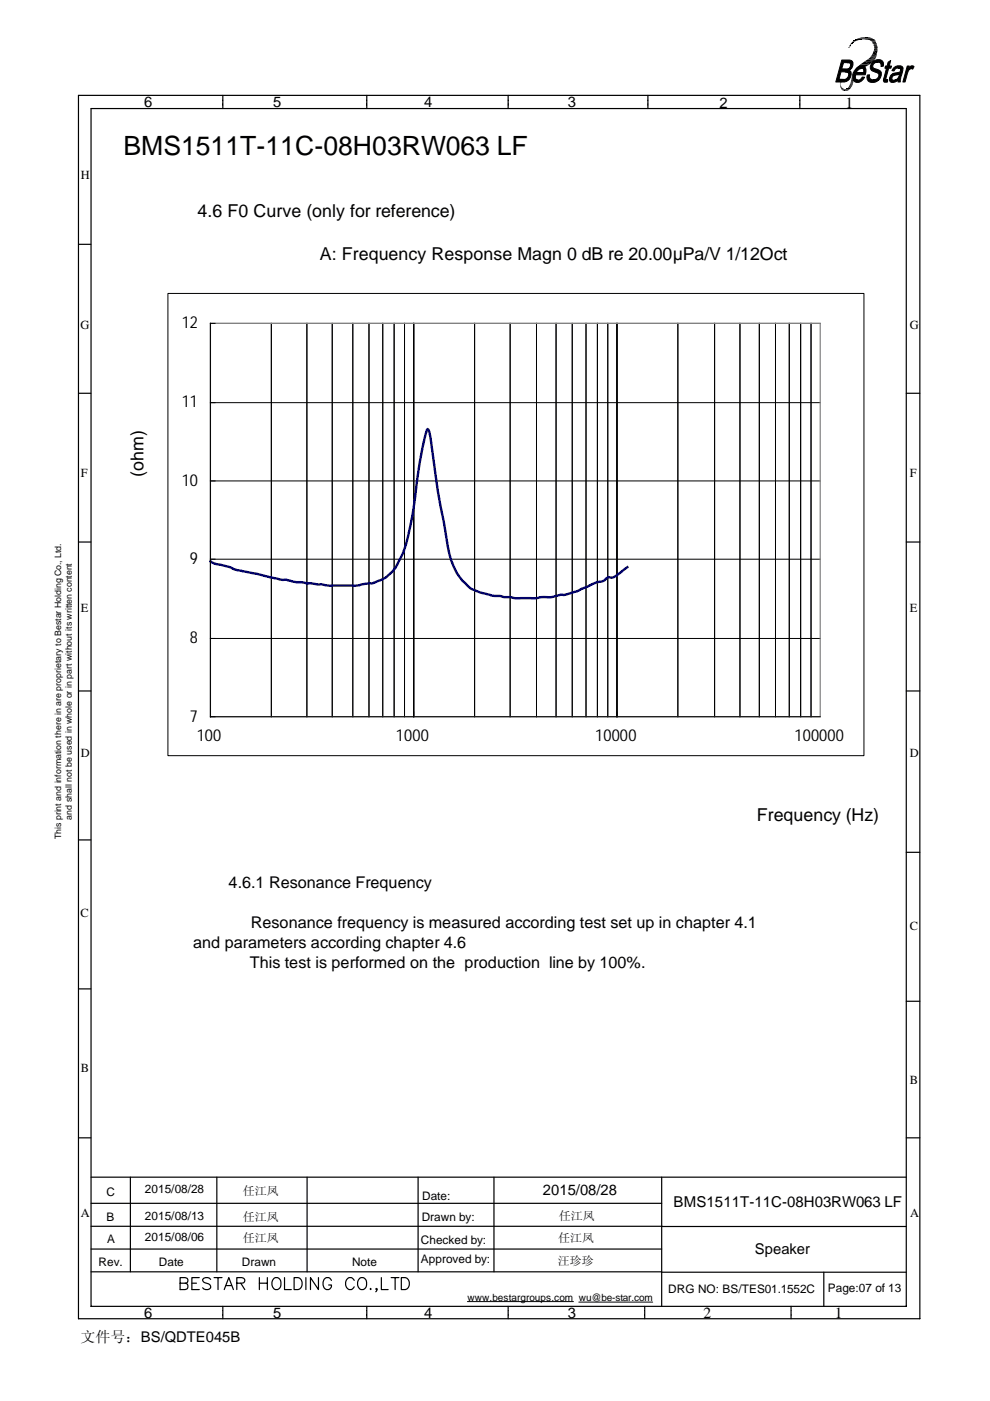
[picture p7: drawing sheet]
<svg xmlns="http://www.w3.org/2000/svg" width="210mm" height="297mm" viewBox="0 0 210 297" stroke-linecap="round" stroke-linejoin="round" font-family="sans-serif">
<g fill="none" stroke="#000" stroke-width=".25">
<path d="M16.6 20.2h178.4v259.4h-178.4zM19.3 23h172.9v254h-172.9zM47.2 20.2v.7M47.2 21.1v.1M47.2 21.3v.7M47.2 22.1v.1M47.2 22.3v.7M77.8 20.2v.7M77.8 21.1v.1M77.8 21.3v.7M77.8 22.1v.1M77.8 22.3v.7"/>
<path d="M107.7 20.2v.7M107.7 21.1v.1M107.7 21.3v.7M107.7 22.1v.1M107.7 22.3v.7M137.4 20.2v.7M137.4 21.1v.1M137.4 21.3v.7M137.4 22.1v.1M137.4 22.3v.7M169.6 20.2v.7M169.6 21.1v.1"/>
<path d="M169.6 21.3v.7M169.6 22.1v.1M169.6 22.3v.7M16.6 51.8h2.7M16.6 83.4h2.7M192.2 83.4h2.8M16.6 114.9h2.7M192.2 114.9h2.8M16.6 146.5h2.7M192.2 146.5h2.8M16.6 178.1h2.7M192.2 180.7h2.8"/>
<path d="M16.6 209.7h2.7M192.2 212.3h2.8M16.6 241.2h2.7M19.3 260h121.1M19.3 249.6h172.9M19.3 255.1h121M27.6 249.6v20M46 249.6v20M65.1 249.6v20M88.6 249.6v20M104.7 249.6v20M140.3 249.6v27.4"/>
<path d="M192.2 241.2h2.8M19.3 264.8h121M19.3 269.6h121M47.2 277v.6M47.2 277.7v.1M47.2 277.9v.7M47.2 278.8h.1M47.2 279v.6M77.8 277v.6M77.8 277.7v.1M77.8 277.9v.7M77.8 278.8h.1"/>
<path d="M77.8 279v.6M107.7 277v.6M107.7 277.7v.1M107.7 277.9v.7M107.7 278.8h.1M107.7 279v.6M136.7 277v.6M136.7 277.7v.1M136.7 277.9v.7M136.7 278.8h.1M136.7 279v.6M140.3 260h51.9"/>
<path d="M140.3 269.7h51.9M167.7 277v.6M167.7 277.7v.1M167.7 277.9v.7M167.7 278.8h.1M167.7 279v.6M174.7 269.7v7.3"/>
</g>
<g fill="#000">
<path d="M178.1 17.6l.1 .1zM178.1 17.8l.1 .2zM178.1 18l.2 .1zM178.1 17.5v.1zM178.1 18.1l.3 .3h-.2zM178.1 18.1l.3 .3zM178.2 18.4h.2zM178.2 18.4l.2 .1zM178.2 18.5l.4 .2h-.3zM178.2 18.5l.4 .2zM178.3 18.7h.4zM178.3 18.7l.5 .2z"/>
<path d="M178.4 18.9h.5zM178.4 18.9h.7zM178.4 18.9l1.6 .1zM178.4 18.9h1.7zM178.4 19l1.4 .2h-1.1zM178.4 19h1.6l-.2 .2zM178.7 19.2h1.1zM178.7 19.2l.8 .1zM179.1 19.3h.4zM179.1 18.9h1zM179.4 18.9h.8zM179.5 18.9h.7z"/>
<path d="M179.7 18.7h.6zM179.5 18.9l.2-.2 .5 .2zM179.7 18.7h.6l-.1 .2zM179.7 18.7l.2-.2 .4 .2zM179.9 18.5h.6l-.2 .2zM180 18.4h.5zM180 18.4h.6zM179.9 18.5h.6zM180 9.8v.2zM180.1 18.1l.5 .3h-.6zM180.1 18.1h.6l-.1 .3zM180.1 9.7l-.1 .1z"/>
<path d="M180.1 9.7v.1zM180.2 9.6v.1zM180.2 9.6h.1l-.1 .1zM180.2 18l.5 .1h-.6zM180.2 18h.6l-.1 .1zM180.2 9.6h.1zM180.3 17.8l.5 .2h-.6zM180.3 17.8h.5v.2zM180.3 9.4l-.1 .2zM180.3 9.4h.2l-.2 .2zM180.3 17.7l.5 .1zM180.3 17.8h.5z"/>
<path d="M180.3 17.6l.5 .1zM180.4 9.3l.1 .1h-.2zM180.4 9.3h.2l-.1 .1zM180.4 17.4h.5zM180.4 17.4l.5 .1zM180.4 17.5l.4 .1h-.5zM180.4 17.5h.5l-.1 .1zM180.4 9.2l.2 .1zM180.4 9.2h.3zM180.4 17.3l.5 .1zM180.5 9.2h.2zM180.5 16.9l.4 .4h-.5z"/>
<path d="M180.5 16.9h.5l-.1 .4zM180.6 16.5l.5 .2h-.5zM180.6 16.5h.5v.2zM180.6 16.7l.4 .2h-.5zM180.6 16.7h.5l-.1 .2zM180.6 16.5h.5zM180.6 16.1h.6zM180.6 16.1l.5 .4h-.5zM180.6 16.1h.6l-.1 .4zM180.7 8.9v.3h-.2zM180.7 8.9h.4l-.4 .3zM180.7 8.9h.4z"/>
<path d="M180.7 15.6h.7zM180.7 15.6l.5 .5h-.6zM180.7 15.6h.7l-.2 .5zM180.8 8.8l.3 .1h-.4zM180.8 8.8h.5l-.2 .1zM180.8 8.8h.5zM180.9 8.7h.5zM181 8.7h.5zM181 15.1l.4 .5h-.7zM181 15.1h.8l-.4 .5zM181 8.7h.6zM181 15l.8 .1h-.8z"/>
<path d="M181 15h.9l-.1 .1zM181 8.7l.2-.2 .4 .2zM181.2 8.5h.8l-.4 .2zM181.2 8.5h.8zM181.3 8.5h.9zM181 15l.3-.3 .6 .3zM181.3 14.7h1.1l-.5 .3zM181.3 8.4l.9 .1zM181.3 8.4h.9zM181.4 8.4h1zM181.4 8.4h1.3zM181.5 8.4h1.3z"/>
<path d="M181.5 8.3l1.3 .1zM181.5 8.3h1.5zM181.6 14.3l.8 .4h-1.1zM181.6 14.3h1.6l-.8 .4zM181.6 14.3h1.6zM181.7 14.3h1.5zM181.7 14.3l.6-.6 .9 .6zM182.3 13.7h1.9l-1 .6zM182.4 13.7h1.8h-1.9zM182.4 13.7h2zM182.7 7.9h1.7zM183 7.9h1.4z"/>
<path d="M182.4 13.7l1-.7 1 .7zM183.4 13h1.8l-.8 .7zM183 7.9h1.3zM183.4 7.9h.9zM183.4 8.4h1.9zM183.4 13h1.8zM183.4 12.9h1.8zM183.4 7.9h.6zM183.6 7.9h.4zM183.6 7.9h.3zM183.9 8.4h1.4zM183.4 12.9l.6-.3 1.2 .3z"/>
<path d="M184 12.6h1.5l-.3 .3zM184.1 8.4h1.2zM184 12.6h1.5zM184.1 12.5h1.4zM184.1 8.4l1.2 .1zM184.2 8.5h1.1zM184.2 8.5h1.2zM184.4 8.5l1.1 .2h-.8zM184.4 8.5h1l.1 .2zM184.1 12.5l.3-.2 1.1 .2zM184.4 12.3h1.3l-.2 .2zM184.7 8.7h.8z"/>
<path d="M184.7 12l1 .3h-1.3zM184.7 12h1.1l-.1 .3zM184.7 8.7h.9zM184.7 8.7l.9 .1zM184.7 11.8l1.1 .2h-1.1zM184.7 11.8h1.1v.2zM184.8 8.8l.9 .1h-.7zM184.8 8.8h.8l.1 .1zM185 8.9h.7zM185 8.9l.8 .3h-.7zM185 8.9h.7l.1 .3zM185 11.5l.8 .3h-1.1z"/>
<path d="M185 11.5h.9l-.1 .3zM185.1 9.2h.7zM185.1 9.2l.7 .1zM185.2 9.3l.7 .1h-.6zM185.2 9.3h.6l.1 .1zM185.3 9.4l.6 .2h-.6zM185.3 9.4h.6v.2zM185.3 10.8l.6 .7h-.9zM185.3 10.8h.8l-.2 .7zM185.3 9.6h.6zM185.3 9.6l.7 .1h-.7zM185.3 9.6h.6l.1 .1z"/>
<path d="M185.3 9.7l.7 .1h-.7zM185.3 9.7h.7v.1zM185.3 10.8h.8zM185.3 10.7l.8 .1zM185.3 9.8h.7zM185.3 9.8l.7 .2h-.6zM185.3 9.8h.7v.2zM185.4 10h.6zM185.4 10l.6 .1zM185.4 10.1h.6zM185.4 10.1l.6 .1h-.6zM185.4 10.1h.6v.1z"/>
<path d="M185.4 10.2l.7 .5h-.8zM185.4 10.2h.6l.1 .5z"/>
</g>
<path d="M181.5 8.2h3.7M181.9 8.1h3.1M182.2 8h2.6M183 8.3h2.3M99.1 276h22.5M122.7 276.1h15.7" fill="none" stroke="#000" stroke-width=".21"/>
<g fill="#000" stroke="#000" stroke-width=".21">
<path d="M178.5 12.7h1.6l.5 .2 .2 .2v.1l-1.9 .1-.5 1.4h1.9l-.3 .2 .4 .3h-2.1l-.4 1.6 2.1 .1-.9 .5h-1.9z" fill-rule="evenodd"/>
<path d="M179.2 15.2h1.2l.1 .6-.5 1.1-2.1-.1h1.2a.96 .96 0 0 0 .6-1.5z" fill-rule="evenodd"/>
<path d="M179.6 13.3h1.2l-.1 .9-.4 .5h-1.9h1.2a.83 .83 0 0 0 .5-1.4z" fill-rule="evenodd"/>
<path d="M181.6 14.5l.1-.1h.9l-.6 .2-.4 .8h2l-.2 .5h-2v.1a.68 .68 0 0 0 .5 1h-.9a2.82 2.82 0 0 1 .6-2.5z" fill-rule="evenodd"/>
<path d="M181.7 14.4l.7-.4a.96 .96 0 0 1 1.1 .4l.1 1h-2h1.5v-.2l-.1-.7z" fill-rule="evenodd"/>
<path d="M181 17h1.2l.6-.7 .5 .1-.6 .8-.6 .3-.7-.1z" fill-rule="evenodd"/>
<path d="M183.9 15.9h.5v.5l.2 .4 1.7 .2-.8 .4-.8 .1a1.12 1.12 0 0 1-.8-1.6z" fill-rule="evenodd"/>
<path d="M184.9 13.3l1.2-.1a.79 .79 0 0 0-1 .7 .79 .79 0 0 0 .9 .8l.8 .6 .1 .6-.3 .6-.3 .5-1.1-.1a1 1 0 0 0 1-1.3l-.3-.2a1.77 1.77 0 0 1-1.4-.9v-.5z" fill-rule="evenodd"/>
<path d="M185 13.1a1.29 1.29 0 0 1 1.3-.5 1.29 1.29 0 0 1 1 .9v.5l-.5 .1v-.5l-.2-.3z" fill-rule="evenodd"/>
<path d="M187.3 16.9h.9v.5h-.7z" fill-rule="evenodd"/>
<path d="M188.3 13.2l.5-.4-.2 1.2h.4l-.1 .5h-.5l-.6 2.1 .2 .3h-.7l.7-2.4h-.4l.1-.5h.4z" fill-rule="evenodd"/>
<path d="M189.1 15.8l.2-.2 1.4 .1a2.01 2.01 0 0 0-1.6 .8v.4l.2 .1h1l-.8 .5-.7-.2-.2-.7z" fill-rule="evenodd"/>
<path d="M189.5 17h.9z" fill-rule="evenodd"/>
<path d="M189.5 14.4l.6-.4a.97 .97 0 0 1 1.3 .3v.1h-1.2l-.3 .1-.4 .6-.4-.1z" fill-rule="evenodd"/>
<path d="M190.4 14.4h1l.1 .1-.6 2.3v.6h-.5v-.4h-.6l.7-.5 .2-.8-1.4-.1 .9-.2a.5 .5 0 0 0 .7-.4 .5 .5 0 0 0-.4-.6z" fill-rule="evenodd"/>
<path d="M192.4 14h.4l-.2 .5h.6l-.3 .1-.3 .5-.7 2.3h-.5z" fill-rule="evenodd"/>
<path d="M193 14.1a.58 .58 0 0 1 .8 0l-.3 .6-.9-.2z" fill-rule="evenodd"/>
</g>
<path d="M35.1 61.8h148.4v98.8h-148.4z" fill="#fff"/>
<path d="M35.6 62.2h147.6v98h-147.6z" fill-rule="evenodd" fill="#fff"/>
<path d="M35.6 62.2h147.6v98h-147.6z" fill="none" stroke="#000" stroke-width=".21"/>
<path d="M44.6 68.6h129.3v83.4h-129.3z" fill-rule="evenodd" fill="#fff"/>
<g fill="none" stroke="#000" stroke-width=".21">
<path d="M57.5 68.6v83.4M65.1 68.6v83.4M70.4 68.6v83.4M74.8 68.6v83.4M78.2 68.6v83.4M81.2 68.6v83.4M83.6 68.6v83.4M85.8 68.6v83.4M87.7 68.6v83.4M100.6 68.6v83.4M108.2 68.6v83.4M113.7 68.6v83.4"/>
<path d="M117.9 68.6v83.4M121.3 68.6v83.4M124.2 68.6v83.4M126.7 68.6v83.4M128.9 68.6v83.4M130.8 68.6v83.4M143.7 68.6v83.4M151.5 68.6v83.4M156.9 68.6v83.4M161 68.6v83.4M164.4 68.6v83.4M167.3 68.6v83.4"/>
<path d="M169.8 68.6v83.4M172 68.6v83.4M173.9 68.6h-129.3v83.4h129.3M44.6 85.4h129.3M44.6 118.6h129.3M44.6 102h129.3M44.6 135.4h129.3"/>
</g>
<path d="M44.6 119a6.9 6.9 0 0 0 2.9 .9l.8 .2a32.5 32.5 0 0 0 6.6 1.7l4.6 1.1h1.2l1.9 .5 5.6 .5 1.3 .2h2.8a19.3 19.3 0 0 0 5.9-.4 7.5 7.5 0 0 0 3.5-1.2l.4-.3a9 9 0 0 0 2.9-4 44.5 44.5 0 0 0 2.9-12.3 86.2 86.2 0 0 1 2.7-14.8l.1-.1a15.1 15.1 0 0 1 1 5.1l.2 1a158.8 158.8 0 0 0 2.5 15.3l.1 .9a20.5 20.5 0 0 0 2.5 8.4l.2 .4a8.4 8.4 0 0 0 4.3 3.4l3 .8 1.5 .1 .9 .2h1.3l1.3 .3h4l1.2-.3a10.4 10.4 0 0 0 4.4-.5h.2a34 34 0 0 0 7.4-2.7 2.87 2.87 0 0 0 2.2-.9 2.72 2.72 0 0 0 2.5-1l1.6-1.2" fill="none" stroke="#000080" stroke-width=".51"/>
<path d="M44.6 68.6h129.3v83.4h-129.3z" fill="none" stroke="#808080" stroke-width=".25"/>
<g fill="none" stroke="#000" stroke-width=".25">
<path d="M38.2 272.1h1l.6-.2a.65 .65 0 0 0-.2-.9l-1.4-.1v2.5l1.4-.1a.7 .7 0 0 0 .2-.7 .7 .7 0 0 0-.6-.5M40.7 272.1h1M42.2 270.9h-1.5v2.5h1.5M44.7 271.3a.96 .96 0 0 0-1.7 .2l.2 .4 1 .3a.62 .62 0 0 1 .5 .7 .62 .62 0 0 1-.6 .5l-.9-.1-.2-.3M45.4 270.9h1.7M46.2 270.9v2.5M47.5 273.4l1-2.5 1 2.5M47.9 272.6h1.2M50.2 272.1l1.4-.1a.58 .58 0 0 0 0-1l-1.4-.1v2.5M51.1 272.1l.8 1.3M55 272.1h1.7M55 270.9v2.5"/>
<path d="M56.7 270.9v2.5M58.1 271a.95 .95 0 0 1 1.5 .9 1.1 1.1 0 0 1-.3 1.2 1.1 1.1 0 0 1-1.2 .2 1.57 1.57 0 0 1 0-2.3zM60.3 270.9v2.5h1.5M62.4 270.9h.8a1.36 1.36 0 0 1 .9 1.2 1.36 1.36 0 0 1-.9 1.3h-.8zM64.9 270.9v2.5M67.5 270.9v2.5l-1.7-2.5v2.5M70.3 271.5a.92 .92 0 0 0-1.1-.6 .92 .92 0 0 0-.7 1 1.1 1.1 0 0 0 .2 1.2 1.1 1.1 0 0 0 1.2 .2l.4-.5v-.4h-.6M75.1 271.5a.94 .94 0 0 0-1.1-.6 .94 .94 0 0 0-.7 1 1.12 1.12 0 0 0 .2 1.1 1.12 1.12 0 0 0 1.2 .3l.4-.5M76.3 271a.95 .95 0 0 1 1.4 .9 1.1 1.1 0 0 1-.2 1.2 1.1 1.1 0 0 1-1.2 .2 1.57 1.57 0 0 1 0-2.3zM78.6 273.2v.2l.1-.1M79.9 273.3l-.1 .1-.1-.1 .1-.1a.44 .44 0 0 1-.1 .7M80.9 270.9v2.5h1.4"/>
<path d="M82.9 270.9h1.7M83.8 270.9v2.5M85.1 270.9h.8a1.36 1.36 0 0 1 .9 1.2 1.36 1.36 0 0 1-.9 1.3h-.8z"/>
</g>
<text font-size="5.6" x="26.2" y="32.8">BMS1511T-11C-08H03RW063 LF</text>
<g font-size="3.8">
<text x="41.9" y="46">4.6 F0 Curve (only for reference)</text>
<text x="67.8" y="55.2">A: Frequency Response Magn 0 dB re 20.00μPa/V 1/12Oct</text>
<text x="30.4" y="101.1" transform="rotate(-90 30.4 101.1)">(ohm)</text>
<text x="160.4" y="174.1">Frequency (Hz)</text>
</g>
<g font-size="3.5">
<text x="38.5" y="69.6">12</text>
<text x="38.5" y="86.3">11</text>
<text x="38.5" y="103">10</text>
<text x="40.3" y="119.7">9</text>
<text x="40.3" y="136.3">8</text>
<text x="40.3" y="153">7</text>
<text x="41.7" y="157">100</text>
<text x="83.9" y="157">1000</text>
<text x="126.2" y="157">10000</text>
<text x="168.4" y="157">100000</text>
</g>
<g font-size="3.4">
<text x="48.5" y="188.4">4.6.1 Resonance Frequency</text>
<text x="53.2" y="196.8">Resonance frequency is measured according test set up in chapter 4.1</text>
<text x="40.9" y="201">and parameters according chapter 4.6</text>
<text x="53" y="205.3">This test is performed on the production line by 100%.</text>
</g>
<g font-size="3.3">
<text x="179.3" y="22.8">1</text>
<text x="149.1" y="279.4">2</text>
<text x="177" y="279.4">1</text>
</g>
<g font-size="3.2">
<text x="142.8" y="255.9">BMS1511T-11C-08H03RW063 LF</text>
<text x="17.1" y="284.5">文件号：BS/QDTE045B</text>
</g>
<g font-size="3.1">
<text x="30.6" y="22.7">6</text>
<text x="57.9" y="22.7">5</text>
<text x="89.9" y="22.7">4</text>
<text x="120.4" y="22.7">3</text>
<text x="152.5" y="22.8">2</text>
<text x="115.1" y="253.3">2015/08/28</text>
<text x="160.1" y="265.9">Speaker</text>
<text x="30.6" y="279.4">6</text>
<text x="57.9" y="279.4">5</text>
<text x="89.9" y="279.4">4</text>
<text x="120.4" y="279.4">3</text>
</g>
<g font-size="2.6">
<text x="17.1" y="37.9">H</text>
<text x="17.1" y="69.7">G</text>
<text x="192.9" y="69.7">G</text>
<text x="17.1" y="101.1">F</text>
<text x="192.9" y="101.1">F</text>
<text x="17.1" y="129.7">E</text>
<text x="192.9" y="129.7">E</text>
<text x="17.1" y="160.5">D</text>
<text x="192.9" y="160.5">D</text>
<text x="17.1" y="194.5">C</text>
<text x="192.9" y="197.1">C</text>
<text x="17.1" y="227.2">B</text>
<text x="192.9" y="229.9">B</text>
<text x="17.1" y="257.9">A</text>
<text x="193" y="257.9">A</text>
</g>
<g font-size="2.5">
<text x="22.6" y="253.5">C</text>
<text x="30.7" y="253">2015/08/28</text>
<text x="51.5" y="253.4">任江凤</text>
<text x="89.5" y="254.3">Date:</text>
<text x="22.6" y="259">B</text>
<text x="22.7" y="263.5">A</text>
<text x="30.7" y="258.6">2015/08/13</text>
<text x="30.7" y="263">2015/08/06</text>
<text x="51.5" y="263.4">任江凤</text>
<text x="51.5" y="258.9">任江凤</text>
<text x="89.2" y="263.7">Checked by:</text>
<text x="89.4" y="259">Drawn by:</text>
<text x="118.3" y="263.3">任江凤</text>
<text x="118.5" y="258.6">任江凤</text>
<text x="20.9" y="268.5">Rev.</text>
<text x="33.7" y="268.4">Date</text>
<text x="51.3" y="268.4">Drawn</text>
<text x="74.6" y="268.3">Note</text>
<text x="89.2" y="267.8">Approved by:</text>
<text x="118.3" y="268.2">汪珍珍</text>
<text x="141.7" y="274.2">DRG NO: BS/TES01.1552C</text>
<text x="175.5" y="273.9">Page:07 of 13</text>
</g>
<text font-size="2.1" x="99.1" y="275.8">www.bestargroups.com wu@be-star.com</text>
<g font-size="1.9">
<text x="15.2" y="173.8" transform="rotate(-90 15.2 173.8)">and shall not be used in whole or in part without its written content</text>
<text x="13" y="178" transform="rotate(-90 13 178)">This print and information there in are proprietary to Bestar Holding Co., Ltd.</text>
</g>
</svg>
